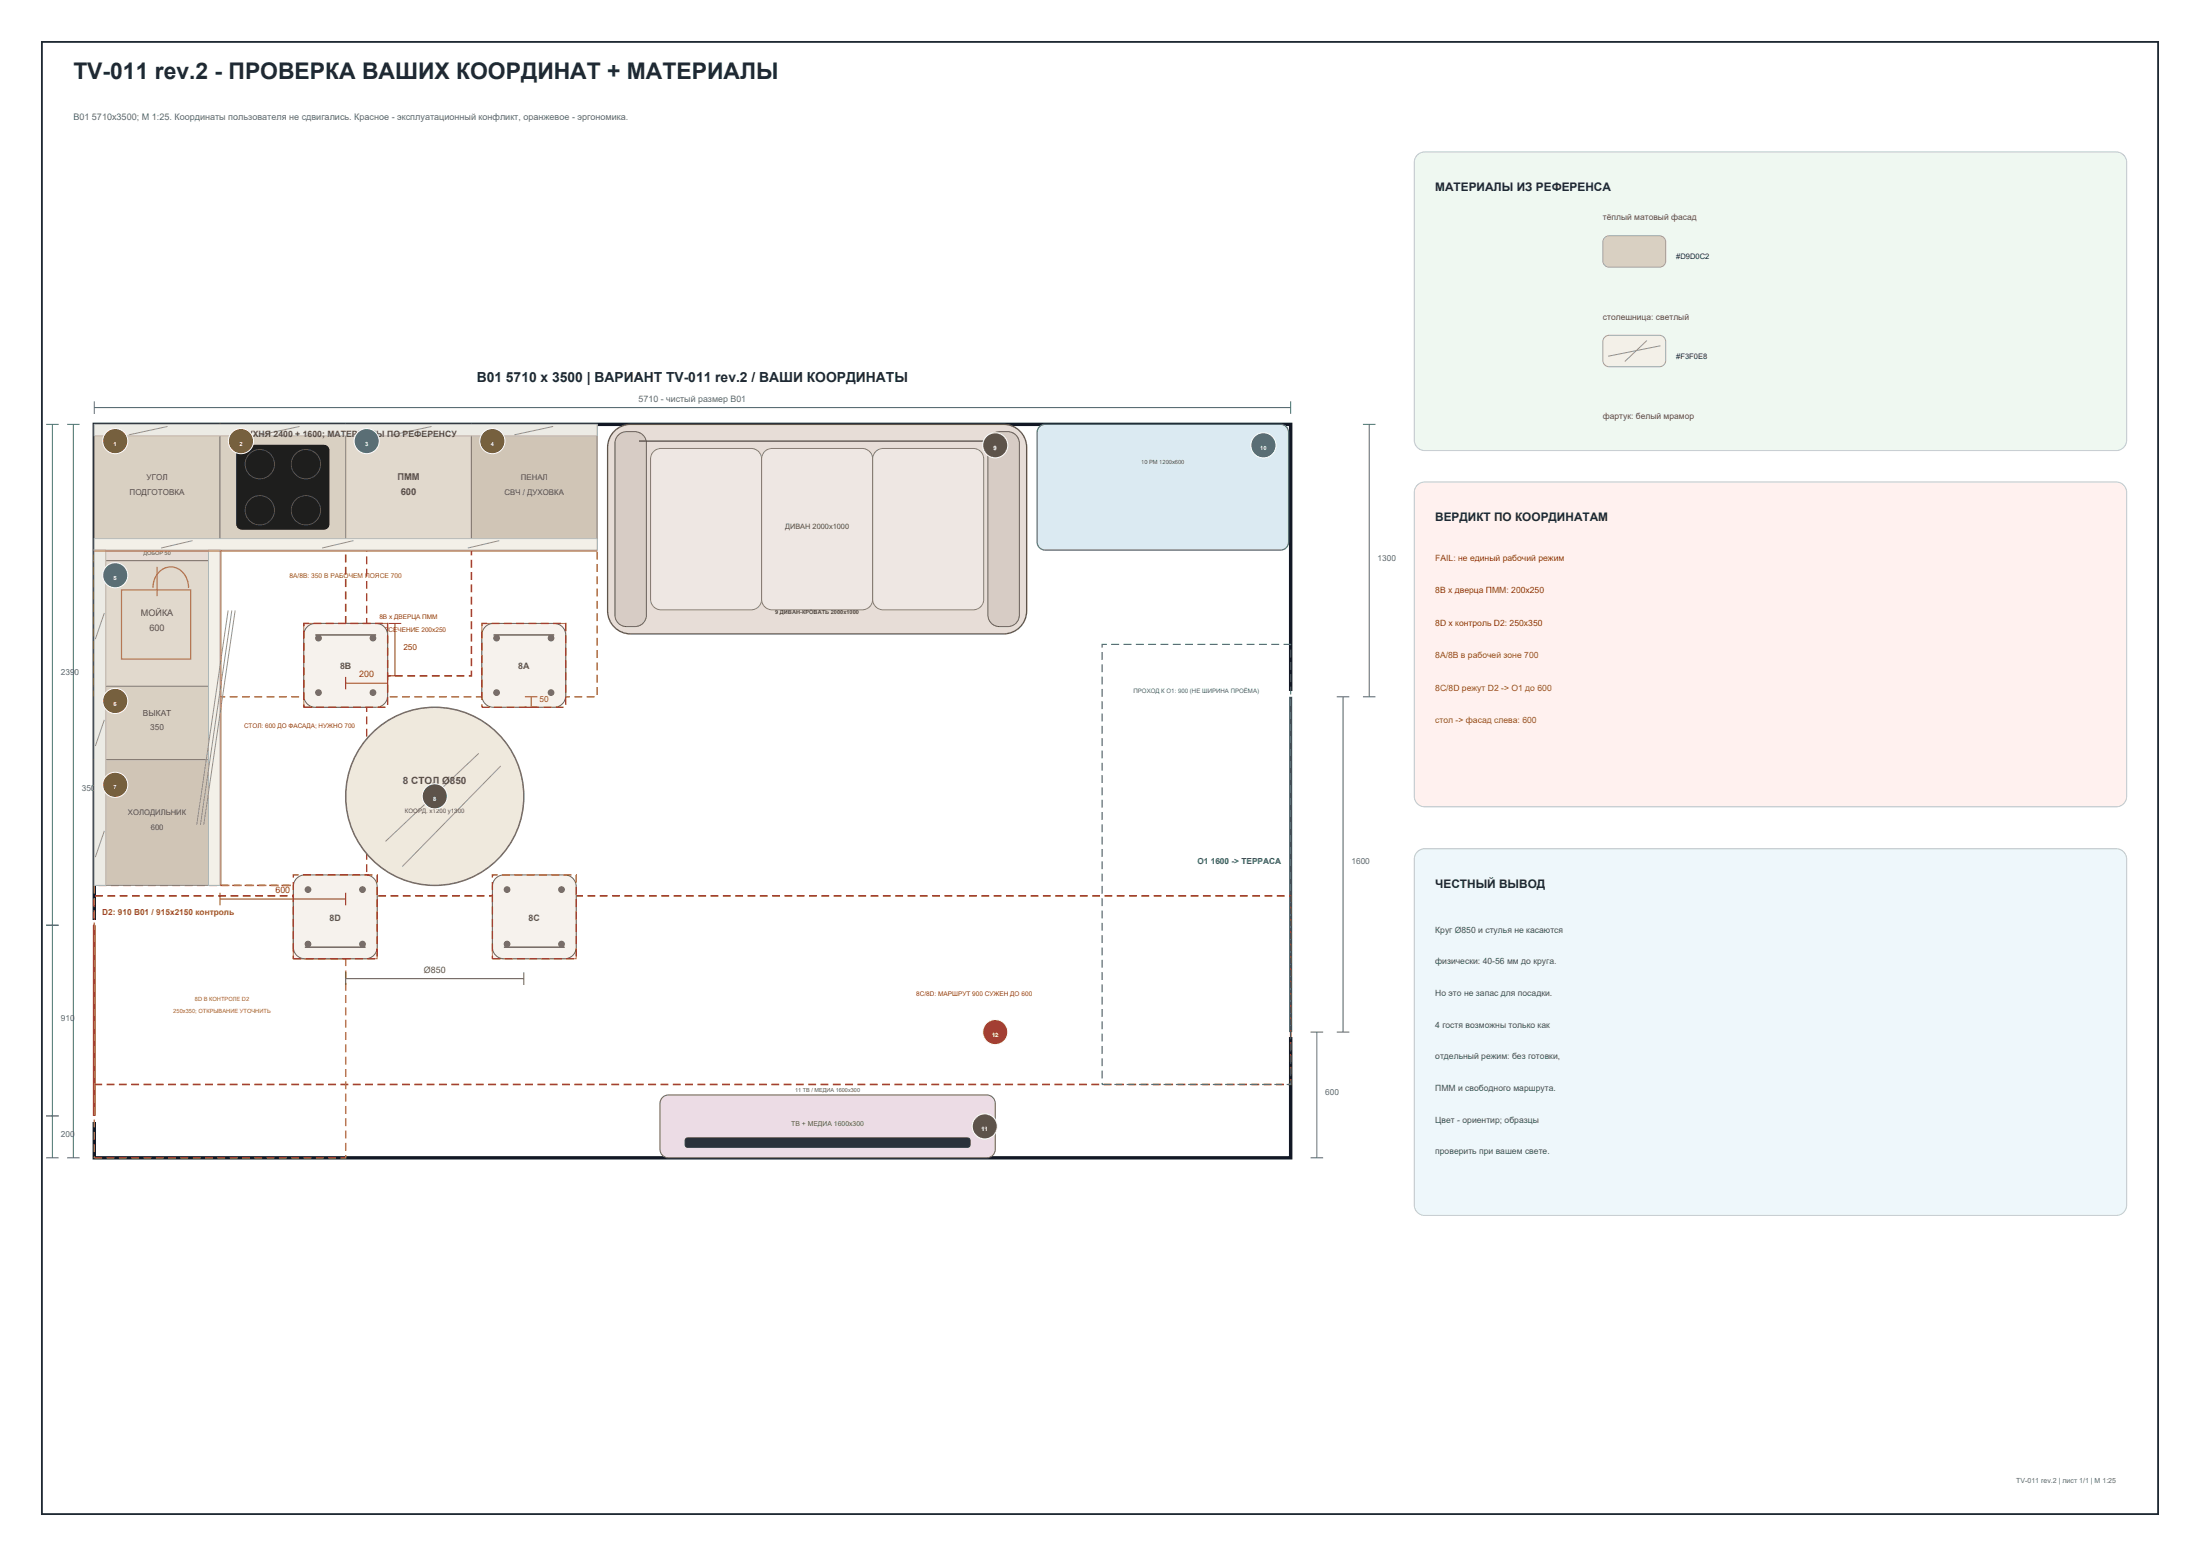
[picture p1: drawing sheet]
<svg xmlns="http://www.w3.org/2000/svg" width="420mm" height="297mm" viewBox="0 0 420 297" stroke-linecap="round" stroke-linejoin="round" font-family="sans-serif">
<path d="M8 8h404v281h-404z" fill="none" stroke="#1f2933" stroke-width=".35"/>
<path d="M18 81h228.4v140h-228.4z" fill-rule="evenodd" fill="#fff" stroke="#111827" stroke-width=".65" stroke-linecap="butt"/>
<path d="M18 77.8h228.4M18 76.6v2.4M246.4 76.6v2.4M12.8 81h2.4M14 81v140M12.8 221h2.4" fill="none" stroke="#5b6570" stroke-width=".19"/>
<path d="M16 175.6h5v38.4h-5z" fill-rule="evenodd" fill="#fff"/>
<path d="M18 176.6v36.4" fill="none" stroke="#a85d18" stroke-width=".55"/>
<path d="M8.8 81h2.4M10 81v140M8.8 176.6h2.4M8.8 213h2.4M8.8 221h2.4" fill="none" stroke="#5b6570" stroke-width=".19"/>
<path d="M244.4 132h5v66h-5z" fill-rule="evenodd" fill="#fff"/>
<path d="M246.4 133v64" fill="none" stroke="#087f5b" stroke-width=".6"/>
<path d="M260.2 81h2.4M261.4 81v52M255.2 133h2.4M256.4 133v64M260.2 133h2.4M250.2 197h2.4M251.4 197v24M255.2 197h2.4M250.2 221h2.4" fill="none" stroke="#5b6570" stroke-width=".19"/>
<path d="M18 105h96v28h-96zM42 105h28v64h-28z" fill="none" stroke="#ad6800" stroke-width=".26" stroke-dasharray="1.5 .9" stroke-linecap="butt"/>
<path d="M66 105h24v24h-24zM18 171h228.4v36h-228.4z" fill="none" stroke="#b42318" stroke-width=".3" stroke-dasharray="1.5 .9" stroke-linecap="butt"/>
<path d="M18 169h48v52h-48z" fill="none" stroke="#c2771b" stroke-width=".28" stroke-dasharray="1.5 .9" stroke-linecap="butt"/>
<path d="M210.4 123h36v84h-36z" fill="none" stroke="#2f855a" stroke-width=".22" stroke-dasharray="1.5 .9" stroke-linecap="butt"/>
<g fill="#fff1ef" stroke="#cf6b5c" stroke-width=".19">
<path d="M92 119h16v14h-16z" fill-rule="evenodd"/>
<path d="M58 119h16v14h-16z" fill-rule="evenodd"/>
<path d="M58 119h12v16h-12z" fill-rule="evenodd"/>
<path d="M66 119h8v10h-8z" fill-rule="evenodd"/>
<path d="M94 171h16v12h-16z" fill-rule="evenodd"/>
<path d="M56 171h16v12h-16z" fill-rule="evenodd"/>
<path d="M56 169h10v14h-10z" fill-rule="evenodd"/>
</g>
<g fill="#d9d0c2" stroke="#8f8476" stroke-width=".2">
<path d="M18 81h24v24h-24z" fill-rule="evenodd"/>
<path d="M42 81h24v24h-24z" fill-rule="evenodd"/>
</g>
<path d="M66 81h24v24h-24z" fill-rule="evenodd" fill="#e1d9cd" stroke="#8f8476" stroke-width=".2"/>
<path d="M90 81h24v24h-24z" fill-rule="evenodd" fill="#d0c5b6" stroke="#8f8476" stroke-width=".2"/>
<path d="M18 107h24v24h-24z" fill-rule="evenodd" fill="#e1d9cd" stroke="#8f8476" stroke-width=".2"/>
<path d="M18 131h24v14h-24z" fill-rule="evenodd" fill="#d9d0c2" stroke="#8f8476" stroke-width=".2"/>
<path d="M18 145h24v24h-24z" fill-rule="evenodd" fill="#d0c5b6" stroke="#8f8476" stroke-width=".2"/>
<path d="M18 105h24v2h-24z" fill-rule="evenodd" fill="#e9e2d7" stroke="#8f8476" stroke-width=".2"/>
<path d="M18 102.8h96v2.2h-96z" fill-rule="evenodd" fill="#f3f0e8" stroke="#b8b4aa" stroke-width=".19"/>
<path d="M36.8 103.2l-6 1.4M67.5 103.2l-6 1.4M95.3 103.2l-6 1.4" fill="none" stroke="#96948d" stroke-width=".19"/>
<path d="M39.8 105h2.2v64h-2.2z" fill-rule="evenodd" fill="#f3f0e8" stroke="#b8b4aa" stroke-width=".19"/>
<path d="M43.6 116.5l-6 41M44.3 116.5l-6 41M44.9 116.5l-6 41" fill="none" stroke="#96948d" stroke-width=".19"/>
<path d="M18 81h96v2.2h-96z" fill-rule="evenodd" fill="#ecebe5" stroke="#b8b4aa" stroke-width=".19"/>
<path d="M32 81.4l-7.4 1.6M57.2 81.4l-7.4 1.6M82.4 81.4l-7.4 1.6M105.6 81.4l-7.4 1.6" fill="none" stroke="#96948d" stroke-width=".19"/>
<path d="M18 105h2.2v64h-2.2z" fill-rule="evenodd" fill="#ecebe5" stroke="#b8b4aa" stroke-width=".19"/>
<path d="M19.9 117l-1.7 5M19.9 137.4l-1.7 5M19.9 158.6l-1.7 5" fill="none" stroke="#96948d" stroke-width=".19"/>
<path d="M45.5 85.3l.7-.3h15.6a.96 .96 0 0 1 1 1v14a.96 .96 0 0 1-1 1h-15.6a.96 .96 0 0 1-1-1v-14z" fill-rule="evenodd" fill="#1e1e1d" stroke="#111" stroke-width=".19"/>
<g fill="none" stroke="#5a534a" stroke-width=".19">
<circle cx="49.6" cy="88.6" r="2.8"/>
<circle cx="49.6" cy="97.4" r="2.8"/>
<circle cx="58.4" cy="88.6" r="2.8"/>
<circle cx="58.4" cy="97.4" r="2.8"/>
</g>
<path d="M23.2 112.6h13.2v13.2h-13.2zM29.2 112.2a3.6 3.6 0 0 1 4.1-3.9 3.9 3.9 0 0 1 2.7 3.9" fill="none" stroke="#a98545" stroke-width=".24"/>
<path d="M30 108.2v5.6" fill="none" stroke="#a98545" stroke-width=".22"/>
<path d="M18 105.2h96M42.2 105v64" fill="none" stroke="#a98545" stroke-width=".19"/>
<circle cx="83" cy="152" r="17" fill="#efe9dd" stroke="#6e685e" stroke-width=".28"/>
<path d="M91.4 143.8l-17.8 16.8M95.6 146.2l-18.8 19.2" fill="none" stroke="#96948d" stroke-width=".19"/>
<path d="M92.6 119.6l1-.5 .6-.1h11.6a2.2 2.2 0 0 1 2.2 2.2v11.6a2.2 2.2 0 0 1-2.2 2.2h-11.6a2.2 2.2 0 0 1-2.2-2.2v-11.6l.1-.6z" fill-rule="evenodd" fill="#f6f2ed" stroke="#6d6258" stroke-width=".19"/>
<path d="M94.2 121.2h11.6" fill="none" stroke="#6d6258" stroke-width=".28"/>
<g fill="#6d6258">
<circle cx="94.8" cy="132.2" r=".64"/>
<circle cx="105.2" cy="132.2" r=".64"/>
<circle cx="94.8" cy="121.8" r=".64"/>
<circle cx="105.2" cy="121.8" r=".64"/>
</g>
<path d="M92 119h16v16h-16z" fill="none" stroke="#ad6800" stroke-width=".26" stroke-dasharray="1.5 .9" stroke-linecap="butt"/>
<path d="M58.6 119.6l1-.5 .6-.1h11.6a2.2 2.2 0 0 1 2.2 2.2v11.6a2.2 2.2 0 0 1-2.2 2.2h-11.6a2.2 2.2 0 0 1-2.2-2.2v-11.6l.1-.6z" fill-rule="evenodd" fill="#f6f2ed" stroke="#6d6258" stroke-width=".19"/>
<path d="M60.2 121.2h11.6" fill="none" stroke="#6d6258" stroke-width=".28"/>
<g fill="#6d6258">
<circle cx="60.8" cy="132.2" r=".64"/>
<circle cx="71.2" cy="132.2" r=".64"/>
<circle cx="60.8" cy="121.8" r=".64"/>
<circle cx="71.2" cy="121.8" r=".64"/>
</g>
<path d="M58 119h16v16h-16z" fill="none" stroke="#b42318" stroke-width=".26" stroke-dasharray="1.5 .9" stroke-linecap="butt"/>
<path d="M94.6 167.6l1-.5 .6-.1h11.6a2.2 2.2 0 0 1 2.2 2.2v11.6a2.2 2.2 0 0 1-2.2 2.2h-11.6a2.2 2.2 0 0 1-2.2-2.2v-11.6l.1-.6z" fill-rule="evenodd" fill="#f6f2ed" stroke="#6d6258" stroke-width=".19"/>
<path d="M96.2 180.8h11.6" fill="none" stroke="#6d6258" stroke-width=".28"/>
<g fill="#6d6258">
<circle cx="96.8" cy="180.2" r=".64"/>
<circle cx="107.2" cy="180.2" r=".64"/>
<circle cx="96.8" cy="169.8" r=".64"/>
<circle cx="107.2" cy="169.8" r=".64"/>
</g>
<path d="M94 167h16v16h-16z" fill="none" stroke="#ad6800" stroke-width=".26" stroke-dasharray="1.5 .9" stroke-linecap="butt"/>
<path d="M56.6 167.6l1-.5 .6-.1h11.6a2.2 2.2 0 0 1 2.2 2.2v11.6a2.2 2.2 0 0 1-2.2 2.2h-11.6a2.2 2.2 0 0 1-2.2-2.2v-11.6l.1-.6z" fill-rule="evenodd" fill="#f6f2ed" stroke="#6d6258" stroke-width=".19"/>
<path d="M58.2 180.8h11.6" fill="none" stroke="#6d6258" stroke-width=".28"/>
<g fill="#6d6258">
<circle cx="58.8" cy="180.2" r=".64"/>
<circle cx="69.2" cy="180.2" r=".64"/>
<circle cx="58.8" cy="169.8" r=".64"/>
<circle cx="69.2" cy="169.8" r=".64"/>
</g>
<path d="M56 167h16v16h-16z" fill="none" stroke="#b42318" stroke-width=".26" stroke-dasharray="1.5 .9" stroke-linecap="butt"/>
<path d="M117.6 82a4.4 4.4 0 0 1 2.8-1h71.2a4.4 4.4 0 0 1 4.4 4.4v31.2a4.4 4.4 0 0 1-4.4 4.4h-71.2a4.4 4.4 0 0 1-4.4-4.4v-31.2a4.4 4.4 0 0 1 1.6-3.4z" fill-rule="evenodd" fill="#e7ddd7" stroke="#665a54" stroke-width=".26"/>
<g fill="#d7ccc5" stroke="#665a54" stroke-width=".19">
<path d="M118 83a4.2 4.2 0 0 1 4.8 0l.5 1 .1 .6v32.8a2.2 2.2 0 0 1-2.2 2.2 3.4 3.4 0 0 1-3.2-.6l-.5-1-.1-.6v-32.8l.1-.6z" fill-rule="evenodd"/>
<path d="M189.2 83a4.2 4.2 0 0 1 4.8 0l.5 1 .1 .6v32.8a2.2 2.2 0 0 1-2.2 2.2 3.4 3.4 0 0 1-3.2-.6l-.5-1-.1-.6v-32.8l.1-.6z" fill-rule="evenodd"/>
</g>
<g fill="#eee7e3" stroke="#8a7d76" stroke-width=".19">
<path d="M124.8 86.2l.9-.5 .5-.1h17.2a2 2 0 0 1 2 2v26.8a2 2 0 0 1-2 2h-17.2a2 2 0 0 1-2-2v-26.8l.1-.5z" fill-rule="evenodd"/>
<path d="M146 86.2l.9-.5 .5-.1h17.2a2 2 0 0 1 2 2v26.8a2 2 0 0 1-2 2h-17.2a2 2 0 0 1-2-2v-26.8l.1-.5z" fill-rule="evenodd"/>
<path d="M167.2 86.2l.9-.5 .5-.1h17.2a2 2 0 0 1 2 2v26.8a2 2 0 0 1-2 2h-17.2a2 2 0 0 1-2-2v-26.8l.1-.5z" fill-rule="evenodd"/>
</g>
<path d="M122 84.2h68" fill="none" stroke="#665a54" stroke-width=".3"/>
<path d="M198.6 81.3l.9-.3h45a1.52 1.52 0 0 1 1.5 1.5v21a1.52 1.52 0 0 1-1.5 1.5h-45a1.52 1.52 0 0 1-1.5-1.5v-21l.1-.5z" fill-rule="evenodd" fill="#dbeaf2" stroke="#4e7589" stroke-width=".24"/>
<path d="M126.5 209.5l.7-.4 .4-.1h60.8a1.6 1.6 0 0 1 1.6 1.6v8.8a1.6 1.6 0 0 1-1.6 1.6h-60.8a1.6 1.6 0 0 1-1.6-1.6v-8.8l.1-.4z" fill-rule="evenodd" fill="#ecdce5" stroke="#6d5364" stroke-width=".2"/>
<path d="M130.9 217.4l.4-.2h53.4l.4 .2 .1 1.1-.1 .3-.4 .2h-53.4l-.3-.1-.2-.4z" fill-rule="evenodd" fill="#29333c" stroke="#29333c" stroke-width=".19"/>
<path d="M66 186.8h34M66 185.6v2.4M100 185.6v2.4" fill="none" stroke="#5a554d" stroke-width=".19"/>
<path d="M74.2 119h2.4M75.4 119v10M66 129.2v2.4M66 130.4h8M74 129.2v2.4M74.2 129h2.4M42 171.6h24M42 170.4v2.4M66 170.4v2.4" fill="none" stroke="#b42318" stroke-width=".19"/>
<path d="M100.2 135h2.4M100.2 133h2.4M101.4 133v2" fill="none" stroke="#ad6800" stroke-width=".19"/>
<g fill="#7b5f2c" stroke="#fff" stroke-width=".19">
<circle cx="22" cy="84.2" r="2.4"/>
<circle cx="46" cy="84.2" r="2.4"/>
</g>
<circle cx="70" cy="84.2" r="2.4" fill="#58717d" stroke="#fff" stroke-width=".19"/>
<circle cx="94" cy="84.2" r="2.4" fill="#6b5230" stroke="#fff" stroke-width=".19"/>
<circle cx="22" cy="109.8" r="2.4" fill="#58717d" stroke="#fff" stroke-width=".19"/>
<g fill="#7b5f2c" stroke="#fff" stroke-width=".19">
<circle cx="22" cy="133.8" r="2.4"/>
<circle cx="22" cy="149.8" r="2.4"/>
</g>
<circle cx="83" cy="152" r="2.4" fill="#4e6c49" stroke="#fff" stroke-width=".19"/>
<circle cx="190" cy="85" r="2.4" fill="#70585b" stroke="#fff" stroke-width=".19"/>
<circle cx="241.2" cy="85" r="2.4" fill="#2f6e8d" stroke="#fff" stroke-width=".19"/>
<circle cx="188" cy="215" r="2.4" fill="#70585b" stroke="#fff" stroke-width=".19"/>
<circle cx="190" cy="197" r="2.4" fill="#b54a3b" stroke="#fff" stroke-width=".19"/>
<path d="M270.6 29.6l.9-.5 .5-.1h132a2 2 0 0 1 2 2v53a2 2 0 0 1-2 2h-132a2 2 0 0 1-2-2v-53l.1-.5z" fill-rule="evenodd" fill="#eff8f1" stroke="#bdc7ce" stroke-width=".2"/>
<path d="M306.5 45.2l.7-.2h9.6a1.2 1.2 0 0 1 1.2 1.2v3.6a1.2 1.2 0 0 1-1.2 1.2h-9.6a1.2 1.2 0 0 1-1.2-1.2v-3.6l.1-.4z" fill-rule="evenodd" fill="#d9d0c2" stroke="#a7a39a" stroke-width=".19"/>
<path d="M306.2 64.5l.6-.4 .4-.1h9.6a1.2 1.2 0 0 1 1.2 1.2v3.6a1.2 1.2 0 0 1-1.2 1.2h-9.6a1.2 1.2 0 0 1-1.2-1.2v-3.6z" fill-rule="evenodd" fill="#f3f0e8" stroke="#a7a39a" stroke-width=".19"/>
<path d="M314.4 65l-4.2 4M317 66l-10 2" fill="none" stroke="#96948d" stroke-width=".19"/>
<path d="M270.6 92.6l.9-.5 .5-.1h132a2 2 0 0 1 2 2v58a2 2 0 0 1-2 2h-132a2 2 0 0 1-2-2v-58l.1-.5z" fill-rule="evenodd" fill="#fff1ef" stroke="#bdc7ce" stroke-width=".2"/>
<path d="M270.6 162.6l.9-.5 .5-.1h132a2 2 0 0 1 2 2v66a2 2 0 0 1-2 2h-132a2 2 0 0 1-2-2v-66l.1-.5z" fill-rule="evenodd" fill="#eef7fb" stroke="#bdc7ce" stroke-width=".2"/>
<text font-size="4.4" fill="#1f2933" x="14" y="15">TV-011 rev.2 - ПРОВЕРКА ВАШИХ КООРДИНАТ + МАТЕРИАЛЫ</text>
<text font-size="2.6" fill="#1f2933" x="91" y="73">B01 5710 x 3500 | ВАРИАНТ TV-011 rev.2 / ВАШИ КООРДИНАТЫ</text>
<g font-size="2.3" fill="#1f2933">
<text x="274" y="36.5">МАТЕРИАЛЫ ИЗ РЕФЕРЕНСА</text>
<text x="274" y="99.5">ВЕРДИКТ ПО КООРДИНАТАМ</text>
<text x="274" y="169.5">ЧЕСТНЫЙ ВЫВОД</text>
</g>
<text font-size="1.9" fill="#5a554d" x="76.9" y="149.6">8 СТОЛ Ø850</text>
<g font-size="1.8" fill="#5b5146">
<text x="75.9" y="91.6">ПММ</text>
<text x="76.5" y="94.4">600</text>
</g>
<g font-size="1.7" fill="#5b6570">
<text x="14" y="23">B01 5710x3500; М 1:25. Координаты пользователя не сдвигались. Красное - эксплуатационный конфликт, оранжевое - эргономика.</text>
<text x="121.9" y="76.7">5710 - чистый размер B01</text>
</g>
<g font-size="1.7" fill="#5b5146">
<text x="44.7" y="83.4">Г-КУХНЯ 2400 + 1600; МАТЕРИАЛЫ ПО РЕФЕРЕНСУ</text>
<text x="26.9" y="117.6">МОЙКА</text>
<text x="28.6" y="120.4">600</text>
</g>
<g font-size="1.7" fill="#5b554e">
<text x="64.9" y="127.7">8B</text>
<text x="98.9" y="127.7">8A</text>
<text x="62.9" y="175.7">8D</text>
<text x="100.9" y="175.7">8C</text>
</g>
<g font-size="1.7" fill="#b42318">
<text x="68.6" y="129.3">200</text>
<text x="52.6" y="170.5">600</text>
</g>
<text font-size="1.7" fill="#5a554d" x="80.9" y="185.7">Ø850</text>
<g font-size="1.6" fill="#5b5146">
<text x="306" y="42">тёплый матовый фасад</text>
<text x="306" y="61">столешница: светлый</text>
<text x="306" y="80">фартук: белый мрамор</text>
<text x="24.7" y="94.4">ПОДГОТОВКА</text>
<text x="28" y="91.6">УГОЛ</text>
<text x="51.1" y="94.4">ЯЩИКИ</text>
<text x="51.5" y="91.6">ВАРКА</text>
<text x="27.3" y="136.6">ВЫКАТ</text>
<text x="28.7" y="139.4">350</text>
</g>
<g font-size="1.6" fill="#5b6570">
<text x="263" y="107">1300</text>
<text x="11.6" y="128.8">2390</text>
<text x="15.6" y="151">3500</text>
<text x="258" y="165">1600</text>
<text x="11.6" y="194.8">910</text>
<text x="253" y="209">600</text>
<text x="11.6" y="217">200</text>
</g>
<g font-size="1.6" fill="#b42318">
<text x="274" y="107">FAIL: не единый рабочий режим</text>
<text x="274" y="113.2">8B x дверца ПММ: 200x250</text>
<text x="274" y="119.4">8D x контроль D2: 250x350</text>
<text x="77" y="124">250</text>
</g>
<g font-size="1.6" fill="#ad6800">
<text x="274" y="125.6">8A/8B в рабочей зоне 700</text>
<text x="274" y="131.8">8C/8D режут D2 -&gt; O1 до 600</text>
<text x="103" y="134">50</text>
<text x="274" y="138">стол -&gt; фасад слева: 600</text>
</g>
<text font-size="1.6" fill="#087f5b" x="228.6" y="165">O1 1600 -&gt; ТЕРРАСА</text>
<text font-size="1.6" fill="#a85d18" x="19.5" y="174.6">D2: 910 B01 / 915x2150 контроль</text>
<g font-size="1.6" fill="#365260">
<text x="274" y="178">Круг Ø850 и стулья не касаются</text>
<text x="274" y="184.1">физически: 40-56 мм до круга.</text>
<text x="274" y="190.1">Но это не запас для посадки.</text>
<text x="274" y="196.2">4 гостя возможны только как</text>
<text x="274" y="202.2">отдельный режим: без готовки,</text>
<text x="274" y="208.3">ПММ и свободного маршрута.</text>
<text x="274" y="214.3">Цвет - ориентир; образцы</text>
<text x="274" y="220.3">проверить при вашем свете.</text>
</g>
<g font-size="1.5" fill="#5b5146">
<text x="96.3" y="94.4">СВЧ / ДУХОВКА</text>
<text x="99.4" y="91.6">ПЕНАЛ</text>
<text x="24.4" y="155.6">ХОЛОДИЛЬНИК</text>
<text x="28.8" y="158.4">600</text>
</g>
<g font-size="1.4" fill="#1f2933">
<text x="320" y="49.5">#D9D0C2</text>
<text x="320" y="68.5">#F3F0E8</text>
</g>
<text font-size="1.4" fill="#544943" x="149.9" y="101">ДИВАН 2000x1000</text>
<text font-size="1.3" fill="#ad6800" x="55.2" y="110.4">8A/8B: 350 В РАБОЧЕМ ПОЯСЕ 700</text>
<text font-size="1.3" fill="#624a59" x="151" y="215">ТВ + МЕДИА 1600x300</text>
<text font-size="1.3" fill="#5b6570" x="384.9" y="283">TV-011 rev.2 | лист 1/1 | М 1:25</text>
<g font-size="1.2" fill="#b42318">
<text x="72.4" y="118.2">8B x ДВЕРЦА ПММ</text>
<text x="70.8" y="120.6">ПЕРЕСЕЧЕНИЕ 200x250</text>
<text x="46.6" y="139">СТОЛ: 600 ДО ФАСАДА; НУЖНО 700</text>
<text x="174.9" y="190.2">8C/8D: МАРШРУТ 900 СУЖЕН ДО 600</text>
</g>
<text font-size="1.2" fill="#2f855a" x="216.4" y="132.2">ПРОХОД К O1: 900 (НЕ ШИРИНА ПРОЁМА)</text>
<text font-size="1.2" fill="#5a554d" x="77.3" y="155.2">КООРД. x1200 y1300</text>
<g font-size="1.1" fill="#fff">
<text x="21.7" y="85.1">1</text>
<text x="45.7" y="85.1">2</text>
<text x="69.7" y="85.1">3</text>
<text x="93.7" y="85.1">4</text>
<text x="189.7" y="85.9">9</text>
<text x="240.6" y="85.9">10</text>
<text x="21.7" y="110.7">5</text>
<text x="21.7" y="134.7">6</text>
<text x="21.7" y="150.7">7</text>
<text x="82.7" y="152.9">8</text>
<text x="189.4" y="197.9">12</text>
<text x="187.4" y="215.9">11</text>
</g>
<text font-size="1.1" fill="#2e5b70" x="217.9" y="88.6">10 РМ 1200x600</text>
<text font-size="1.1" fill="#5b5146" x="27.4" y="106">ДОБОР 50</text>
<text font-size="1.1" fill="#544943" x="148" y="117.2">9 ДИВАН-КРОВАТЬ 2000x1000</text>
<g font-size="1.1" fill="#b36c1f">
<text x="37.2" y="191.1">8D В КОНТРОЛЕ D2</text>
<text x="33.1" y="193.3">250x350; ОТКРЫВАНИЕ УТОЧНИТЬ</text>
</g>
<text font-size="1.1" fill="#624a59" x="151.8" y="208.4">11 ТВ / МЕДИА 1600x300</text>
</svg>
